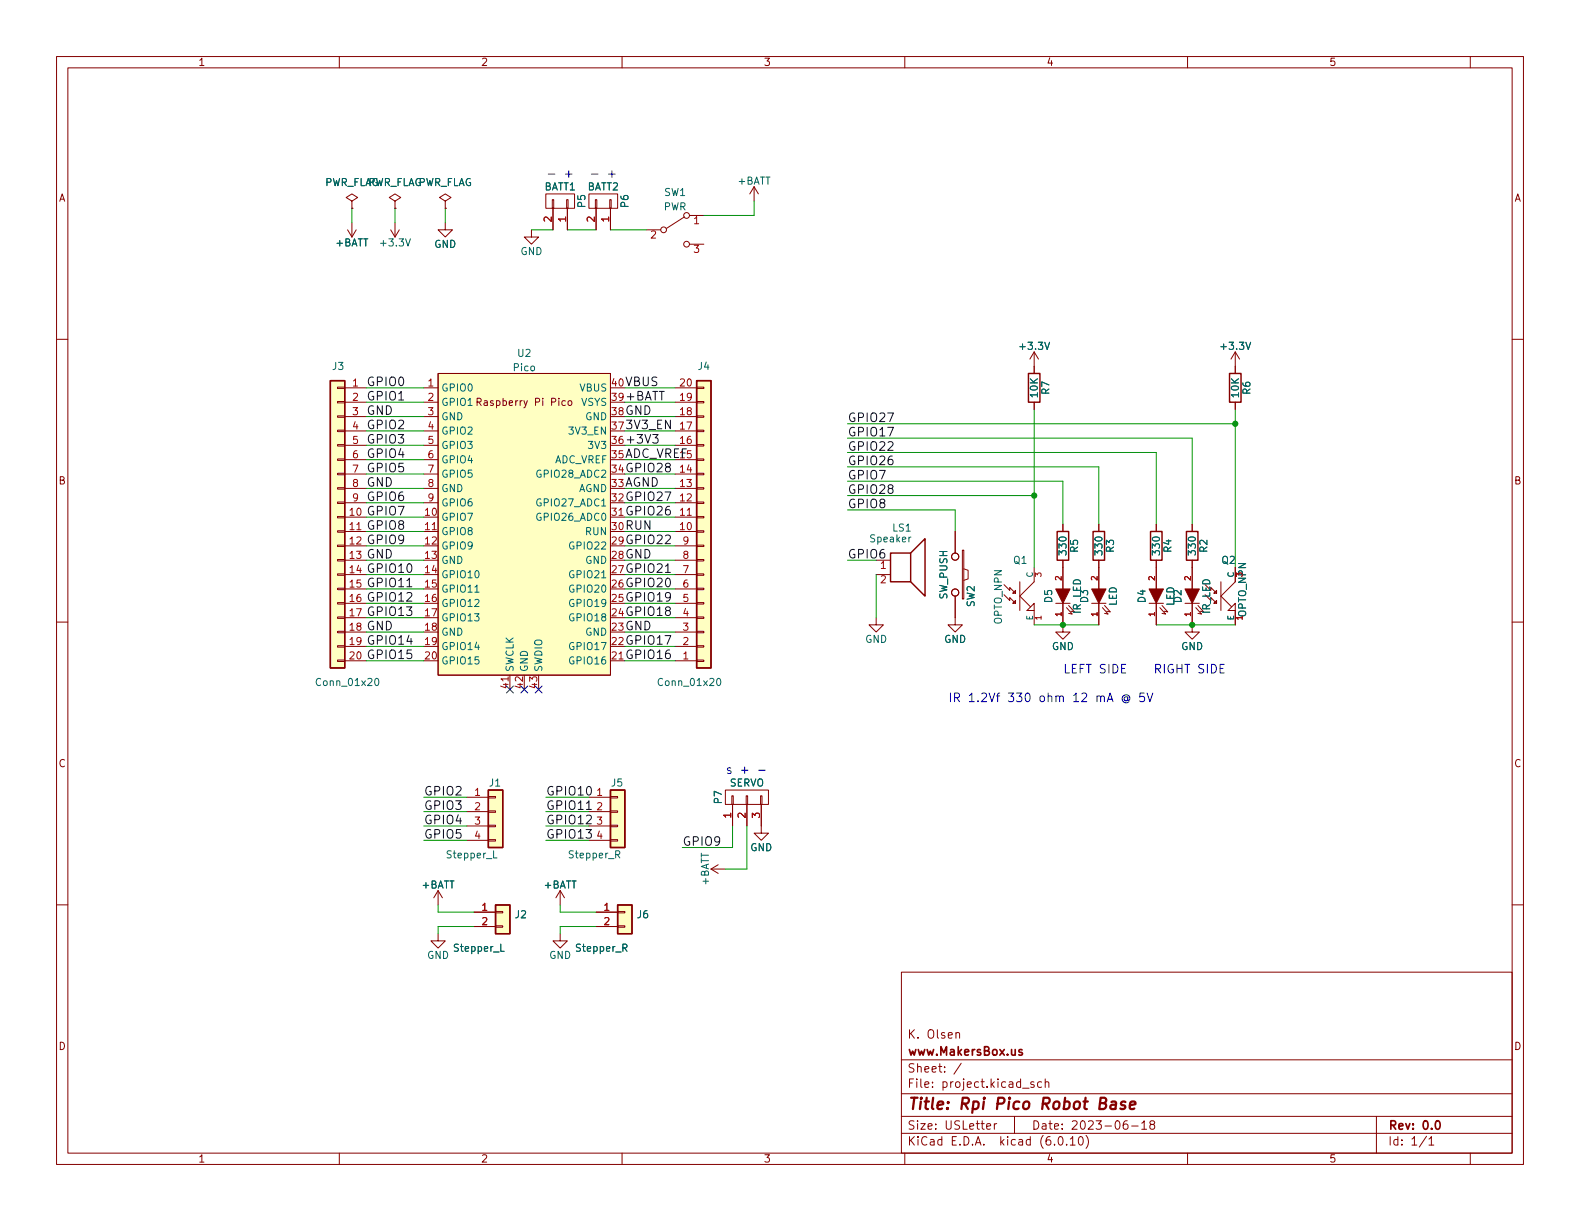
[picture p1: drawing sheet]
<svg xmlns="http://www.w3.org/2000/svg" width="279mm" height="216mm" viewBox="0 0 279 216" stroke-linecap="round" stroke-linejoin="round" font-family="sans-serif">
<g fill="none" stroke="#840000" stroke-width=".18">
<path d="M10 10h259.4v195.9h-259.4zM12 12h255.4v191.9h-255.4zM60 10v2M110 10v2M160 10v2M210 10v2M260 10v2M62.2 35.6l1-.7-1-.6-1 .6 1 .7v1.2M62.2 36.8h.1M62.2 39.4v2.5M69.8 35.6l1.1-.7-1.1-.6-1 .6 1 .7v1.2M69.8 36.8h.1"/>
<path d="M69.8 39.4v2.5M78.7 35.6l1.1-.7-1.1-.6-1 .6 1 .7v1.2M78.7 36.8h.1M78.7 39.4v1.2h1.3l-1.3 1.3-1.2-1.3h1.2M96.5 34.3h5.1v2.5h-5.1zM97.7 35.3h.2v1.5h-.2zM97.8 36.8v3.8M100.2 35.3h.3v1.5h-.3zM100.3 36.8v3.8M104.1 34.3h5.1v2.5h-5.1zM105.3 35.3h.2v1.5h-.2zM105.4 36.8v3.8"/>
<path d="M107.8 35.3h.3v1.5h-.3zM107.9 36.8v3.8M121 38.4l-3.1 2M121.9 38.1h2.6M133.3 33l-.7 1.3M133.3 33v2.6M133.3 33l.8 1.3M10 60h2M61.5 40.6l.7 1.3M63 40.6l-.8 1.3M69.1 40.6l.7 1.3M70.6 40.6l-.8 1.3"/>
<path d="M94 40.6v1.3h1.2l-1.2 1.3-1.3-1.3h1.3M114.3 40.6h2.5M121.9 43.2h2.6M267.4 60h2M59.7 78.6h1.3v.3h-1.3zM59.7 76.1h1.3v.2h-1.3zM59.7 73.5h1.3v.3h-1.3zM59.7 71h1.3v.2h-1.3zM59.7 68.5h1.3v.2h-1.3zM61 78.7h3.8M61 76.2h3.8M61 73.7h3.8"/>
<path d="M61 71.1h3.8M61 68.6h3.8M74.9 78.7h2.6M74.9 76.2h2.6M74.9 73.7h2.6M74.9 71.1h2.6M74.9 68.6h2.6M77.5 66h30.4v53.4h-30.4zM84.4 71.1l.6-.1 .1-.2-.1-.3-.6-.1v1.3M84.7 71.1l.4 .6M100 70.9l-.4-.1-.2 .3 .1 .5h.5M100.5 71l.2-.2 .4 .2v.5l-.1 .1-.3 .1-.2-.1z"/>
<path d="M119.4 78.7h3.8M119.4 76.2h3.8M119.4 73.7h3.8M119.4 71.1h3.8M119.4 68.6h3.8M123.2 68.5h1.3v.2h-1.3zM123.2 71h1.3v.2h-1.3zM123.2 73.5h1.3v.3h-1.3zM123.2 76.1h1.3v.2h-1.3zM123.2 78.6h1.3v.3h-1.3zM182.9 62.2v3.8M182.9 71.1v1.3"/>
<path d="M182.9 62.2l-.8 1.3M182.9 62.2l.7 1.3M218.4 62.2v3.8M218.4 71.1v1.3M218.4 62.2l-.7 1.3M218.4 62.2l.8 1.3M59.7 98.9h1.3v.3h-1.3zM59.7 96.4h1.3v.2h-1.3zM59.7 93.9h1.3v.2h-1.3zM59.7 91.3h1.3v.3h-1.3zM59.7 88.8h1.3v.2h-1.3zM59.7 86.2h1.3v.3h-1.3z"/>
<path d="M59.7 83.7h1.3v.2h-1.3zM59.7 81.2h1.3v.2h-1.3zM61 99.1h3.8M61 94h3.8M61 91.4h3.8M61 88.9h3.8M61 86.4h3.8M61 83.8h3.8M61 81.3h3.8M61 96.5h3.8M74.9 94h2.6M74.9 88.9h2.6"/>
<path d="M74.9 86.4h2.6M74.9 83.8h2.6M74.9 81.3h2.6M107.9 91.4h2.6M119.4 99.1h3.8M119.4 94h3.8M119.4 91.4h3.8M119.4 88.9h3.8M119.4 86.4h3.8M119.4 83.8h3.8M119.4 81.3h3.8M119.4 96.5h3.8"/>
<path d="M123.2 81.2h1.3v.2h-1.3zM123.2 83.7h1.3v.2h-1.3zM123.2 86.2h1.3v.3h-1.3zM123.2 88.8h1.3v.2h-1.3zM123.2 91.3h1.3v.3h-1.3zM123.2 93.9h1.3v.2h-1.3zM123.2 96.4h1.3v.2h-1.3zM123.2 98.9h1.3v.3h-1.3zM154.9 99.1h2.6M168.9 94v3.8M170.2 97.3h.2v8.6h-.2zM188 92.7v1.3"/>
<path d="M188 99.1v5M194.3 92.7v1.3M194.3 99.1v5M204.5 92.7v1.3M204.5 99.1v5M210.8 92.7v1.3M210.8 99.1v5M10 110h2M59.7 116.7h1.3v.3h-1.3zM59.7 114.2h1.3v.2h-1.3zM59.7 111.6h1.3v.3h-1.3zM59.7 109.1h1.3v.2h-1.3z"/>
<path d="M59.7 106.6h1.3v.2h-1.3zM59.7 104h1.3v.3h-1.3zM59.7 101.5h1.3v.2h-1.3zM61 106.7h3.8M61 101.6h3.8M61 116.8h3.8M61 114.3h3.8M61 111.8h3.8M61 109.2h3.8M61 104.1h3.8M90.2 119.4v2.5M107.9 116.8h2.6"/>
<path d="M119.4 106.7h3.8M119.4 101.6h3.8M119.4 116.8h3.8M119.4 114.3h3.8M119.4 111.8h3.8M119.4 109.2h3.8M119.4 104.1h3.8M123.2 101.5h1.3v.2h-1.3zM123.2 104h1.3v.3h-1.3zM123.2 106.6h1.3v.2h-1.3zM123.2 109.1h1.3v.2h-1.3zM123.2 111.6h1.3v.3h-1.3z"/>
<path d="M123.2 114.2h1.3v.2h-1.3zM123.2 116.7h1.3v.3h-1.3zM154.9 109.2v1.3h1.3l-1.3 1.3-1.2-1.3h1.2M154.9 101.6h2.6M168.9 105.4v5.1h1.3l-1.3 1.3-1.3-1.3h1.3M170.4 100.6l.8 .2v1.6l-.8 .2M177.5 105.2l1.1 1v-.5l1 1M177.5 103.4l1.1 1v-.5l1 1M179.1 106.7l.5-.5v.5zM179.1 104.9l.5-.5v.5zM180.3 102.9v5.1M182.9 106.7v1.3h-1.3z"/>
<path d="M182.9 100.3v2.6l-2.6 2.5 1.9 1.9M182.9 108v2.5M186.7 106.7h2.5M188 106.7v5.1h1.2l-1.2 1.2-1.3-1.2h1.3M188.6 107.4l1 1.2-.6-.1M189 107.1l1 1.1-.6-.1M193 106.7h2.6M194.3 106.7v3.8M194.9 107.4l1.1 1.2-.7-.1M195.3 107.1l1 1.1-.6-.1M203.2 106.7h2.5M204.5 106.7v3.8"/>
<path d="M205.1 107.4l1 1.2-.6-.1M205.5 107.1l1 1.1-.6-.1M209.5 106.7h2.6M210.8 106.7v5.1h1.3l-1.3 1.2-1.3-1.2h1.3M211.5 107.4l1 1.2-.7-.1M211.8 107.1l1.1 1.1-.7-.1M213.1 105.2l1 1v-.5l1 1M213.1 103.4l1 1v-.5l1 1M214.6 106.7l.5-.5v.5zM214.6 104.9l.5-.5v.5zM215.9 102.9v5.1M218.4 106.7v1.3h-1.2z"/>
<path d="M218.4 102.9l-2.5 2.5 1.9 1.9M218.4 108v2.5M267.4 110h2M128.3 139.7h7.6v2.5h-7.6zM10 160h2M77.5 157.5l-.8 1.3M77.5 157.5v2.5M77.5 157.5l.7 1.3M82.5 141h3.9M82.5 143.5h3.9M82.5 146.1h3.9M82.5 148.6h3.9"/>
<path d="M86.4 148.5h1.2v.2h-1.2zM86.4 145.9h1.2v.3h-1.2zM86.4 143.4h1.2v.2h-1.2zM86.4 140.8h1.2v.3h-1.2zM99.1 157.5l-.8 1.3M99.1 157.5v2.5M99.1 157.5l.7 1.3M104.1 141h3.8M104.1 143.5h3.8M104.1 146.1h3.8M104.1 148.6h3.8M107.9 148.5h1.3v.2h-1.3z"/>
<path d="M107.9 145.9h1.3v.3h-1.3zM107.9 143.4h1.3v.2h-1.3zM107.9 140.8h1.3v.3h-1.3zM125.7 153.7l1.3 .7M125.7 153.7h2.6M127 152.9l-1.3 .8M129.4 140.7h.3v1.5h-.3zM129.5 142.2v3.9M132 140.7h.2v1.5h-.2zM132.1 142.2v3.9M134.5 140.7h.2v1.5h-.2zM134.6 142.2v5.1h1.3l-1.3 1.3-1.3-1.3h1.3"/>
<path d="M267.4 160h2M77.5 165.1v1.3h1.2l-1.2 1.2-1.3-1.2h1.3M83.8 161.3h3.8M83.8 163.8h3.8M87.6 163.7h1.3v.3h-1.3zM87.6 161.2h1.3v.2h-1.3zM99.1 165.1v1.3h1.2l-1.2 1.2-1.3-1.2h1.3M105.4 161.3h3.8M105.4 163.8h3.8M109.2 163.7h1.3v.3h-1.3zM109.2 161.2h1.3v.2h-1.3zM159.4 171.9h108v32h-108z"/>
<path d="M159.4 197.4h108M159.4 193.4h108M159.4 187.4h108M169 182.7l.3-.1h.3l.1 1M169 182.6v1M170 188l-1.3 1.9M174.5 199.2l.7-.2-.1-.3h-.4l-.2 .2v.7h.6M175.8 198.7v1M176.3 198.7h-.3l-.2 .3M179.4 197.4v3M180.8 192.4h1.2M182.8 191.4l-.3-.1-.2 .2v.2l.5 .2v.3h-.5"/>
<path d="M184.2 191.4l-.4-.1-.3 .3v.4l.1 .2h.6M184.8 191.4l.2-.1 .4 .1 .1 .9M184.8 190.8v1.5M199.3 198.2a.59 .59 0 0 0-.7 .6v.6l.2 .2 .4 .1 .2-.2 .1-.5-.2-.2-.4-.1-.3 .3M200.1 199.1h1.2M201.9 198.6l.4-.4v1.5M201.9 199.7h.9M203.6 198.8l-.3-.3 .1-.2 .2-.1h.4l.2 .3-.1 .2-.6 .2-.2 .2 .1 .4 .2 .2 .4-.1 .2-.2-.1-.4-.2-.2M243.4 197.4v6.5M60 203.9v2M110 203.9v2M159.4 200.4h108"/>
<path d="M160 203.9v2M187.3 201h.2a.81 .81 0 0 1 .6 .6 .81 .81 0 0 1-.3 .8l-.2 .1a.81 .81 0 0 1-.6-.6 .81 .81 0 0 1 .3-.9zM188.6 202.3v.2M189.3 201.4l.4-.4v1.5M189.3 202.5h.8M190.9 201h.1a.81 .81 0 0 1 .6 .6 .81 .81 0 0 1-.3 .8l-.1 .1a.81 .81 0 0 1-.6-.6 .81 .81 0 0 1 .3-.9zM192 200.8a1.72 1.72 0 0 1 0 2.2M210 203.9v2M252.3 200.9l-1.3 1.9M252.7 201.4l.4-.4v1.5M252.7 202.5h.8M260 203.9v2"/>
<circle cx="121.4" cy="38.1" r=".51"/>
<circle cx="117.3" cy="40.6" r=".51"/>
<circle cx="121.4" cy="43.2" r=".51"/>
<circle cx="168.9" cy="98.4" r=".63"/>
<circle cx="168.9" cy="104.8" r=".63"/>
</g>
<path d="M180.7 185.7l-.3-.1-.2 .2v.2l.5 .1v.4h-.5M254 198.2h.2a.82 .82 0 0 1 .6 .6 .82 .82 0 0 1-.3 .8l-.2 .1a.81 .81 0 0 1-.6-.6 .81 .81 0 0 1 .3-.9z" fill="none" stroke="#840000" stroke-width=".3"/>
<path d="M196.5 194.9l.2-.1 .6 .1-.1 1.2M197.4 195.2l-.7 .1a.4 .4 0 0 0-.4 .4 .4 .4 0 0 0 .3 .4l.7-.1M199 194.9a.49 .49 0 0 0-.8 .3l.1 .1 .5 .1 .2 .3-.1 .3-.2 .1-.6-.1M199.8 195.4l1-.2-.1-.3-.1-.1-.6 .1-.2 .9 .2 .3 .6-.1" fill="none" stroke="#840000" stroke-width=".4"/>
<g fill="none" stroke="#840000" stroke-width=".25">
<path d="M58.4 67.3h2.6v50.8h-2.6zM123.2 67.3h2.5v50.8h-2.5zM181.9 66h2v5.1h-2zM217.4 66h2.1v5.1h-2.1zM157.5 97.8h3.5v5.1h-3.5zM161 97.8l2.6-2.5v10.1l-2.6-2.5M186.9 94h2.1v5.1h-2.1zM193.3 94h2v5.1h-2zM203.5 94h2v5.1h-2zM209.8 94h2v5.1h-2zM86.4 139.7h2.5v10.2h-2.5zM107.9 139.7h2.6v10.2h-2.6z"/>
<path d="M87.6 160h2.6v5.1h-2.6zM109.2 160h2.6v5.1h-2.6z"/>
</g>
<g fill="#840000" stroke="#840000" stroke-width=".18">
<path d="M186.7 104.1h2.5l-1.2 2.6z"/>
<path d="M209.5 104.1h2.6l-1.3 2.6z"/>
<path d="M203.2 104.1h2.5l-1.2 2.6z"/>
<path d="M193 104.1h2.6l-1.3 2.6z"/>
</g>
<g fill="#ffffc2" stroke="#ffffc2" stroke-width=".18">
<path d="M87.6 160h2.6v5.1h-2.6z"/>
<path d="M86.4 139.7h2.5v10.2h-2.5z"/>
<path d="M109.2 160h2.6v5.1h-2.6z"/>
<path d="M123.2 67.3h2.5v50.8h-2.5z"/>
<path d="M77.5 66h30.4v53.4h-30.4z"/>
<path d="M58.4 67.3h2.6v50.8h-2.6z"/>
<path d="M107.9 139.7h2.6v10.2h-2.6z"/>
</g>
<path d="M84 104.7h.7M66.4 120.1l.2-.1a.68 .68 0 0 1 .4 .6 .68 .68 0 0 1-.4 .6l-.2-.1-.1-.4zM126.8 120.1l.2-.1a.68 .68 0 0 1 .5 .6 .68 .68 0 0 1-.5 .6l-.2-.1-.1-.4zM87.3 150.4v1.3h.6M88.6 166.9v1.3h.6" fill="none" stroke="#006464" stroke-width=".18"/>
<path d="M115.4 76.8h1l-.5 .6 .4 .2v.6l-.2 .2h-.5l-.2-.2M72 103.8h.8M117.7 101.2h.8M103.7 143.1h.9" fill="none" stroke="#0f0f0f" stroke-width=".18"/>
<path d="M97 30.8h1.1M104.6 30.8h1.1M107.6 30.8h1.2M108.2 30.2v1.2M214.2 117.5a.77 .77 0 0 1 .9 .7 .77 .77 0 0 1-.9 .8zM215.8 118.2h.5M216.5 117.5h-.7v1.5h.7M134.2 136.2h1.1M199.4 123.3a.37 .37 0 0 0-.5 0 .37 .37 0 0 0 0 .5 .37 .37 0 0 0 .5 0M199.4 123.2v.6l.2 .1a.64 .64 0 0 0-.2-1.1 .64 .64 0 0 0-.9 .5 .72 .72 0 0 0 .2 .9 .72 .72 0 0 0 .9-.1M202.3 122.6h-.7l-.1 .7 .3-.2 .5 .1 .1 .2-.1 .5-.2 .2-.6-.2M202.8 122.6l.5 1.5 .6-1.5" fill="none" stroke="#0000c2" stroke-width=".18"/>
<g fill="none" stroke="#009600" stroke-width=".18">
<path d="M62.2 36.8v2.6M69.8 36.8v2.6M78.7 36.8v2.6M133.3 35.6v2.5h-8.8M94 40.6h3.8M100.3 40.6h5.1M107.9 40.6h6.4M64.8 78.7h10.1M64.8 73.7h10.1M64.8 76.2h10.1M64.8 71.1h10.1M64.8 68.6h10.1"/>
<path d="M110.5 78.7h8.9M110.5 73.7h8.9M110.5 76.2h8.9M110.5 71.1h8.9M110.5 68.6h8.9M149.9 77.5h60.9v15.2M149.9 74.9h68.5M182.9 72.4v27.9M218.4 72.4v27.9M64.8 96.5h10.1M64.8 83.8h10.1M64.8 91.4h10.1"/>
<path d="M64.8 86.4h10.1M64.8 94h10.1M64.8 81.3h10.1M64.8 88.9h10.1M64.8 99.1h10.1M110.5 96.5h8.9M110.5 83.8h8.9M110.5 91.4h8.9M110.5 86.4h8.9M110.5 94h8.9M110.5 81.3h8.9M110.5 88.9h8.9"/>
<path d="M110.5 99.1h8.9M149.9 99.1h5M149.9 90.2h19v3.8M149.9 85.1h38.1v7.6M149.9 82.6h44.4v10.1M149.9 80h54.6v12.7M149.9 87.6h33M64.8 106.7h10.1M64.8 109.2h10.1M64.8 111.8h10.1M64.8 114.3h10.1M64.8 116.8h10.1"/>
<path d="M64.8 104.1h10.1M64.8 101.6h10.1M110.5 106.7h8.9M110.5 109.2h8.9M110.5 111.8h8.9M110.5 114.3h8.9M110.5 116.8h8.9M110.5 104.1h8.9M110.5 101.6h8.9M154.9 101.6v7.6M182.9 110.5h11.4M204.5 110.5h13.9"/>
<path d="M74.9 143.5h7.6M74.9 141h7.6M74.9 148.6h7.6M74.9 146.1h7.6M96.5 143.5h7.6M96.5 141h7.6M96.5 148.6h7.6M96.5 146.1h7.6M129.5 146.1v3.8h-8.9M132.1 146.1v7.6h-3.8M77.5 160v1.3h6.3M83.8 163.8h-6.3v1.3"/>
<path d="M99.1 160v1.3h6.3M105.4 163.8h-6.3v1.3"/>
</g>
<path d="M89.6 121.3l1.2 1.2M90.8 121.3l-1.2 1.2M92.1 121.3l1.2 1.2M93.3 121.3l-1.2 1.2M94.6 121.3l1.3 1.2M95.9 121.3l-1.3 1.2" fill="none" stroke="#000084" stroke-width=".18"/>
<g fill="#009600" stroke="#009600" stroke-width=".18">
<circle cx="188" cy="110.5" r=".46"/>
<circle cx="210.8" cy="110.5" r=".46"/>
<circle cx="182.9" cy="87.6" r=".46"/>
<circle cx="218.4" cy="74.9" r=".46"/>
</g>
<text font-size="2.8" fill="#840000" x="160.4" y="196.2">Title: Rpi Pico Robot Base</text>
<g font-size="2.1" fill="#0000c2">
<text x="99.1" y="31.4">- +</text>
<text x="188" y="119.1">LEFT SIDE</text>
<text x="201.1" y="119.1">RIGHT SIDE</text>
<text x="167.6" y="124.1">IR 1.2Vf 330 ohm 12 mA @ 5V</text>
<text x="128.3" y="136.8">s + -</text>
</g>
<g font-size="2.1" fill="#0f0f0f">
<text x="64.8" y="70.8">GPIO1</text>
<text x="64.8" y="68.3">GPIO0</text>
<text x="110.5" y="70.8">+BATT</text>
<text x="110.5" y="68.3">VBUS</text>
<text x="64.8" y="73.3">GND</text>
<text x="64.8" y="75.9">GPIO2</text>
<text x="110.5" y="75.9">3V3_EN</text>
<text x="110.5" y="73.3">GND</text>
<text x="149.9" y="74.6">GPIO27</text>
<text x="149.9" y="77.2">GPIO17</text>
<text x="64.8" y="78.4">GPIO3</text>
<text x="64.8" y="83.5">GPIO5</text>
<text x="64.8" y="81">GPIO4</text>
<text x="110.5" y="83.5">GPIO28</text>
<text x="110.5" y="81">ADC_VREF</text>
<text x="110.5" y="78.4">+3V3</text>
<text x="149.9" y="79.7">GPIO22</text>
<text x="149.9" y="82.2">GPIO26</text>
<text x="64.8" y="86">GND</text>
<text x="64.8" y="88.6">GPIO6</text>
<text x="110.5" y="86">AGND</text>
<text x="110.5" y="88.6">GPIO27</text>
<text x="149.9" y="84.8">GPIO7</text>
<text x="149.9" y="87.3">GPIO28</text>
<text x="149.9" y="89.9">GPIO8</text>
<text x="64.8" y="93.7">GPIO8</text>
<text x="64.8" y="91.1">GPIO7</text>
<text x="110.5" y="91.1">GPIO26</text>
<text x="110.5" y="93.7">RUN</text>
<text x="64.8" y="96.2">GPIO9</text>
<text x="64.8" y="98.7">GND</text>
<text x="64.8" y="101.3">GPIO10</text>
<text x="110.5" y="96.2">GPIO22</text>
<text x="110.5" y="101.3">GPIO21</text>
<text x="110.5" y="98.7">GND</text>
<text x="149.9" y="98.7">GPIO6</text>
<text x="64.8" y="103.8">GPIO11</text>
<text x="64.8" y="106.4">GPIO12</text>
<text x="110.5" y="103.8">GPIO20</text>
<text x="110.5" y="106.4">GPIO19</text>
<text x="64.8" y="114">GPIO14</text>
<text x="64.8" y="111.4">GND</text>
<text x="64.8" y="108.9">GPIO13</text>
<text x="110.5" y="108.9">GPIO18</text>
<text x="110.5" y="114">GPIO17</text>
<text x="110.5" y="111.4">GND</text>
<text x="64.8" y="116.5">GPIO15</text>
<text x="110.5" y="116.5">GPIO16</text>
<text x="74.9" y="140.7">GPIO2</text>
<text x="74.9" y="143.2">GPIO3</text>
<text x="96.5" y="143.2">GPIO11</text>
<text x="96.5" y="140.7">GPIO10</text>
<text x="74.9" y="148.3">GPIO5</text>
<text x="74.9" y="145.7">GPIO4</text>
<text x="96.5" y="148.3">GPIO13</text>
<text x="96.5" y="145.7">GPIO12</text>
<text x="120.6" y="149.5">GPIO9</text>
</g>
<g font-size="2.1" fill="#840000">
<text x="160.4" y="183.6">K. Olsen</text>
<text x="160.4" y="189.7">Sheet: /</text>
<text x="160.4" y="186.7">www.MakersBox.us</text>
<text x="160.4" y="192.4">File: project.kicad_sch</text>
<text x="160.4" y="202.5">KiCad E.D.A. kicad (6.0.10)</text>
<text x="160.4" y="199.7">Size: USLetter</text>
<text x="182.4" y="199.7">Date: 2023-06-18</text>
<text x="245.4" y="199.7">Rev: 0.0</text>
<text x="245.4" y="202.5">Id: 1/1</text>
</g>
<g font-size="1.8" fill="#840000">
<text x="35" y="11.6">1</text>
<text x="85" y="11.6">2</text>
<text x="135" y="11.6">3</text>
<text x="185" y="11.6">4</text>
<text x="235" y="11.6">5</text>
<text x="10.3" y="35.6">A</text>
<text x="267.7" y="35.6">A</text>
<text x="85.1" y="71.8">Raspberry Pi Pico</text>
<text x="10.3" y="85.7">B</text>
<text x="267.7" y="85.7">B</text>
<text x="220.3" y="109.1" transform="rotate(-90 220.3 109.1)">OPTO_NPN</text>
<text x="10.3" y="135.6">C</text>
<text x="267.7" y="135.6">C</text>
<text x="10.3" y="185.7">D</text>
<text x="267.7" y="185.7">D</text>
<text x="35" y="205.6">1</text>
<text x="85" y="205.6">2</text>
<text x="135" y="205.6">3</text>
<text x="185" y="205.6">4</text>
<text x="235" y="205.6">5</text>
</g>
<g font-size="1.8" fill="#006464">
<text x="57.3" y="32.9">PWR_FLAG</text>
<text x="64.9" y="32.9">PWR_FLAG</text>
<text x="73.8" y="32.9">PWR_FLAG</text>
<text x="96.2" y="33.7">BATT1</text>
<text x="103.8" y="33.7">BATT2</text>
<text x="117.5" y="34.6">SW1</text>
<text x="130.5" y="32.6">+BATT</text>
<text x="103.5" y="36.6" transform="rotate(-90 103.5 36.6)">P5</text>
<text x="111.1" y="36.6" transform="rotate(-90 111.1 36.6)">P6</text>
<text x="117.3" y="37.2">PWR</text>
<text x="59.4" y="43.6">+BATT</text>
<text x="67.5" y="43.6">+3.3V</text>
<text x="76.8" y="43.8">GND</text>
<text x="92" y="45.1">GND</text>
<text x="58.8" y="65.4">J3</text>
<text x="90.8" y="65.6">Pico</text>
<text x="91.6" y="63.1">U2</text>
<text x="123.5" y="65.4">J4</text>
<text x="180.5" y="61.8">+3.3V</text>
<text x="216.1" y="61.8">+3.3V</text>
<text x="78" y="69.2">GPIO0</text>
<text x="78" y="71.8">GPIO1</text>
<text x="102.5" y="69.2">VBUS</text>
<text x="102.7" y="71.8">VSYS</text>
<text x="183.5" y="70.2" transform="rotate(-90 183.5 70.2)">10K</text>
<text x="185.5" y="69.7" transform="rotate(-90 185.5 69.7)">R7</text>
<text x="219.1" y="70.2" transform="rotate(-90 219.1 70.2)">10K</text>
<text x="221.1" y="69.7" transform="rotate(-90 221.1 69.7)">R6</text>
<text x="78" y="74.3">GND</text>
<text x="78" y="76.8">GPIO2</text>
<text x="100.9" y="76.8">3V3_EN</text>
<text x="103.5" y="74.3">GND</text>
<text x="78" y="79.4">GPIO3</text>
<text x="78" y="81.9">GPIO4</text>
<text x="97.9" y="81.9">ADC_VREF</text>
<text x="104.3" y="79.4">3V3</text>
<text x="78" y="84.5">GPIO5</text>
<text x="78" y="87">GND</text>
<text x="78" y="89.5">GPIO6</text>
<text x="95.3" y="89.5">GPIO27_ADC1</text>
<text x="95.3" y="84.5">GPIO28_ADC2</text>
<text x="102.2" y="87">AGND</text>
<text x="78" y="92.1">GPIO7</text>
<text x="78" y="94.6">GPIO8</text>
<text x="95.3" y="92.1">GPIO26_ADC0</text>
<text x="103.6" y="94.6">RUN</text>
<text x="154" y="95.9">Speaker</text>
<text x="157.9" y="94">LS1</text>
<text x="78" y="97.2">GPIO9</text>
<text x="78" y="99.7">GND</text>
<text x="101.1" y="97.2">GPIO22</text>
<text x="103.5" y="99.7">GND</text>
<text x="179.2" y="99.7">Q1</text>
<text x="188.6" y="98" transform="rotate(-90 188.6 98)">330</text>
<text x="190.6" y="97.7" transform="rotate(-90 190.6 97.7)">R5</text>
<text x="194.9" y="98" transform="rotate(-90 194.9 98)">330</text>
<text x="197" y="97.7" transform="rotate(-90 197 97.7)">R3</text>
<text x="205.1" y="98" transform="rotate(-90 205.1 98)">330</text>
<text x="207.1" y="97.7" transform="rotate(-90 207.1 97.7)">R4</text>
<text x="211.5" y="98" transform="rotate(-90 211.5 98)">330</text>
<text x="213.5" y="97.7" transform="rotate(-90 213.5 97.7)">R2</text>
<text x="216.1" y="99.7">Q2</text>
<text x="78" y="102.2">GPIO10</text>
<text x="78" y="104.8">GPIO11</text>
<text x="78" y="107.3">GPIO12</text>
<text x="101.1" y="107.3">GPIO19</text>
<text x="101.1" y="104.8">GPIO20</text>
<text x="101.1" y="102.2">GPIO21</text>
<text x="167.5" y="106" transform="rotate(-90 167.5 106)">SW_PUSH</text>
<text x="172.3" y="107.3" transform="rotate(-90 172.3 107.3)">SW2</text>
<text x="186.1" y="106.5" transform="rotate(-90 186.1 106.5)">D5</text>
<text x="192.4" y="106.5" transform="rotate(-90 192.4 106.5)">D3</text>
<text x="197.5" y="107.2" transform="rotate(-90 197.5 107.2)">LED</text>
<text x="202.6" y="106.5" transform="rotate(-90 202.6 106.5)">D4</text>
<text x="207.6" y="107.2" transform="rotate(-90 207.6 107.2)">LED</text>
<text x="208.9" y="106.5" transform="rotate(-90 208.9 106.5)">D2</text>
<text x="78" y="109.9">GPIO13</text>
<text x="78" y="112.4">GND</text>
<text x="101.1" y="109.9">GPIO18</text>
<text x="103.5" y="112.4">GND</text>
<text x="153" y="113.7">GND</text>
<text x="166.9" y="113.7">GND</text>
<text x="177.2" y="110.4" transform="rotate(-90 177.2 110.4)">OPTO_NPN</text>
<text x="191.1" y="108.3" transform="rotate(-90 191.1 108.3)">IR LED</text>
<text x="214" y="108.6" transform="rotate(-90 214 108.6)">IR_LED</text>
<text x="78" y="114.9">GPIO14</text>
<text x="78" y="117.5">GPIO15</text>
<text x="90.8" y="118.9" transform="rotate(-90 90.8 118.9)">SWCLK</text>
<text x="93.3" y="118.9" transform="rotate(-90 93.3 118.9)">GND</text>
<text x="95.9" y="118.9" transform="rotate(-90 95.9 118.9)">SWDIO</text>
<text x="101.1" y="117.5">GPIO16</text>
<text x="101.1" y="114.9">GPIO17</text>
<text x="186" y="114.9">GND</text>
<text x="208.9" y="114.9">GND</text>
<text x="56.2" y="121.3">Conn_01x20</text>
<text x="116.7" y="121.3">Conn_01x20</text>
<text x="86.5" y="139.1">J1</text>
<text x="108.1" y="139.1">J5</text>
<text x="127.6" y="142.1" transform="rotate(-90 127.6 142.1)">P7</text>
<text x="129" y="139.1">SERVO</text>
<text x="79.1" y="151.8">Stepper_L</text>
<text x="100.7" y="151.8">Stepper_R</text>
<text x="132.7" y="150.5">GND</text>
<text x="74.6" y="157.1">+BATT</text>
<text x="96.2" y="157.1">+BATT</text>
<text x="125.3" y="156.5" transform="rotate(-90 125.3 156.5)">+BATT</text>
<text x="91.1" y="162.4">J2</text>
<text x="112.7" y="162.4">J6</text>
<text x="75.5" y="169.5">GND</text>
<text x="80.4" y="168.3">Stepper_L</text>
<text x="97.1" y="169.5">GND</text>
<text x="102" y="168.3">Stepper_R</text>
</g>
<g font-size="1.8" fill="#a90000">
<text x="97.5" y="39.2" transform="rotate(-90 97.5 39.2)">2</text>
<text x="100.1" y="39.2" transform="rotate(-90 100.1 39.2)">1</text>
<text x="105.2" y="39.2" transform="rotate(-90 105.2 39.2)">2</text>
<text x="107.7" y="39.2" transform="rotate(-90 107.7 39.2)">1</text>
<text x="122.7" y="39.6">1</text>
<text x="115.1" y="42.2">2</text>
<text x="122.7" y="44.7">3</text>
<text x="62.4" y="68.3">1</text>
<text x="62.4" y="70.9">2</text>
<text x="75.7" y="68.3">1</text>
<text x="75.7" y="70.9">2</text>
<text x="108.2" y="70.9">39</text>
<text x="108.2" y="68.3">40</text>
<text x="120.3" y="70.9">19</text>
<text x="120.3" y="68.3">20</text>
<text x="62.4" y="73.4">3</text>
<text x="62.4" y="75.9">4</text>
<text x="75.7" y="73.4">3</text>
<text x="75.7" y="75.9">4</text>
<text x="108.2" y="75.9">37</text>
<text x="108.2" y="73.4">38</text>
<text x="120.3" y="75.9">17</text>
<text x="120.3" y="73.4">18</text>
<text x="62.4" y="78.5">5</text>
<text x="62.4" y="81">6</text>
<text x="62.4" y="83.6">7</text>
<text x="75.7" y="78.5">5</text>
<text x="75.7" y="81">6</text>
<text x="75.7" y="83.6">7</text>
<text x="108.2" y="83.6">34</text>
<text x="108.2" y="81">35</text>
<text x="108.2" y="78.5">36</text>
<text x="120.3" y="83.6">14</text>
<text x="120.3" y="78.5">16</text>
<text x="62.4" y="86.1">8</text>
<text x="62.4" y="88.6">9</text>
<text x="75.7" y="86.1">8</text>
<text x="75.7" y="88.6">9</text>
<text x="108.2" y="88.6">32</text>
<text x="108.2" y="86.1">33</text>
<text x="120.3" y="88.6">12</text>
<text x="120.3" y="86.1">13</text>
<text x="61.9" y="91.2">10</text>
<text x="61.9" y="93.7">11</text>
<text x="75.2" y="91.2">10</text>
<text x="75.2" y="93.7">11</text>
<text x="108.2" y="93.7">30</text>
<text x="108.2" y="91.2">31</text>
<text x="120.3" y="93.7">10</text>
<text x="120.3" y="91.2">11</text>
<text x="61.9" y="96.3">12</text>
<text x="61.9" y="98.8">13</text>
<text x="61.9" y="101.3">14</text>
<text x="75.2" y="96.3">12</text>
<text x="75.2" y="98.8">13</text>
<text x="75.2" y="101.3">14</text>
<text x="108.2" y="101.3">27</text>
<text x="108.2" y="98.8">28</text>
<text x="108.2" y="96.3">29</text>
<text x="120.8" y="101.3">7</text>
<text x="120.8" y="98.8">8</text>
<text x="120.8" y="96.3">9</text>
<text x="155.7" y="100.6">1</text>
<text x="61.9" y="103.9">15</text>
<text x="61.9" y="106.4">16</text>
<text x="75.2" y="103.9">15</text>
<text x="75.2" y="106.4">16</text>
<text x="108.2" y="106.4">25</text>
<text x="108.2" y="103.9">26</text>
<text x="120.8" y="106.4">5</text>
<text x="120.8" y="103.9">6</text>
<text x="155.7" y="103.1">2</text>
<text x="61.9" y="109">17</text>
<text x="61.9" y="111.5">18</text>
<text x="75.2" y="109">17</text>
<text x="75.2" y="111.5">18</text>
<text x="108.2" y="111.5">23</text>
<text x="108.2" y="109">24</text>
<text x="120.8" y="111.5">3</text>
<text x="120.8" y="109">4</text>
<text x="61.9" y="114">19</text>
<text x="61.9" y="116.6">20</text>
<text x="75.2" y="114">19</text>
<text x="75.2" y="116.6">20</text>
<text x="108.2" y="116.6">21</text>
<text x="108.2" y="114">22</text>
<text x="120.8" y="116.6">1</text>
<text x="120.8" y="114">2</text>
<text x="89.9" y="121.6" transform="rotate(-90 89.9 121.6)">41</text>
<text x="92.5" y="121.6" transform="rotate(-90 92.5 121.6)">42</text>
<text x="95" y="121.6" transform="rotate(-90 95 121.6)">43</text>
<text x="84" y="140.7">1</text>
<text x="84" y="143.3">2</text>
<text x="105.6" y="140.7">1</text>
<text x="105.6" y="143.3">2</text>
<text x="84" y="145.8">3</text>
<text x="84" y="148.3">4</text>
<text x="105.6" y="145.8">3</text>
<text x="105.6" y="148.3">4</text>
<text x="129.3" y="144.6" transform="rotate(-90 129.3 144.6)">1</text>
<text x="131.8" y="144.6" transform="rotate(-90 131.8 144.6)">2</text>
<text x="134.4" y="144.6" transform="rotate(-90 134.4 144.6)">3</text>
<text x="85.2" y="161">1</text>
<text x="106.8" y="161">1</text>
<text x="85.2" y="163.6">2</text>
<text x="106.8" y="163.6">2</text>
</g>
<text font-size="1.8" fill="#0f0f0f" x="120.3" y="81">15</text>
<g font-size="1.4" fill="#a90000">
<text x="184.1" y="102" transform="rotate(-90 184.1 102)">3</text>
<text x="219.7" y="102" transform="rotate(-90 219.7 102)">3</text>
<text x="187.7" y="102.6" transform="rotate(-90 187.7 102.6)">2</text>
<text x="194.1" y="102.6" transform="rotate(-90 194.1 102.6)">2</text>
<text x="204.2" y="102.6" transform="rotate(-90 204.2 102.6)">2</text>
<text x="210.6" y="102.6" transform="rotate(-90 210.6 102.6)">2</text>
<text x="184.1" y="109.6" transform="rotate(-90 184.1 109.6)">1</text>
<text x="187.7" y="109" transform="rotate(-90 187.7 109)">1</text>
<text x="194.1" y="109" transform="rotate(-90 194.1 109)">1</text>
<text x="204.2" y="109" transform="rotate(-90 204.2 109)">1</text>
<text x="210.6" y="109" transform="rotate(-90 210.6 109)">1</text>
<text x="219.7" y="109.6" transform="rotate(-90 219.7 109.6)">1</text>
</g>
<g font-size="1.4" fill="#006464">
<text x="182.6" y="102.1" transform="rotate(-90 182.6 102.1)">C</text>
<text x="218.2" y="102.1" transform="rotate(-90 218.2 102.1)">C</text>
<text x="182.6" y="109.7" transform="rotate(-90 182.6 109.7)">E</text>
<text x="218.2" y="109.7" transform="rotate(-90 218.2 109.7)">E</text>
</g>
</svg>
